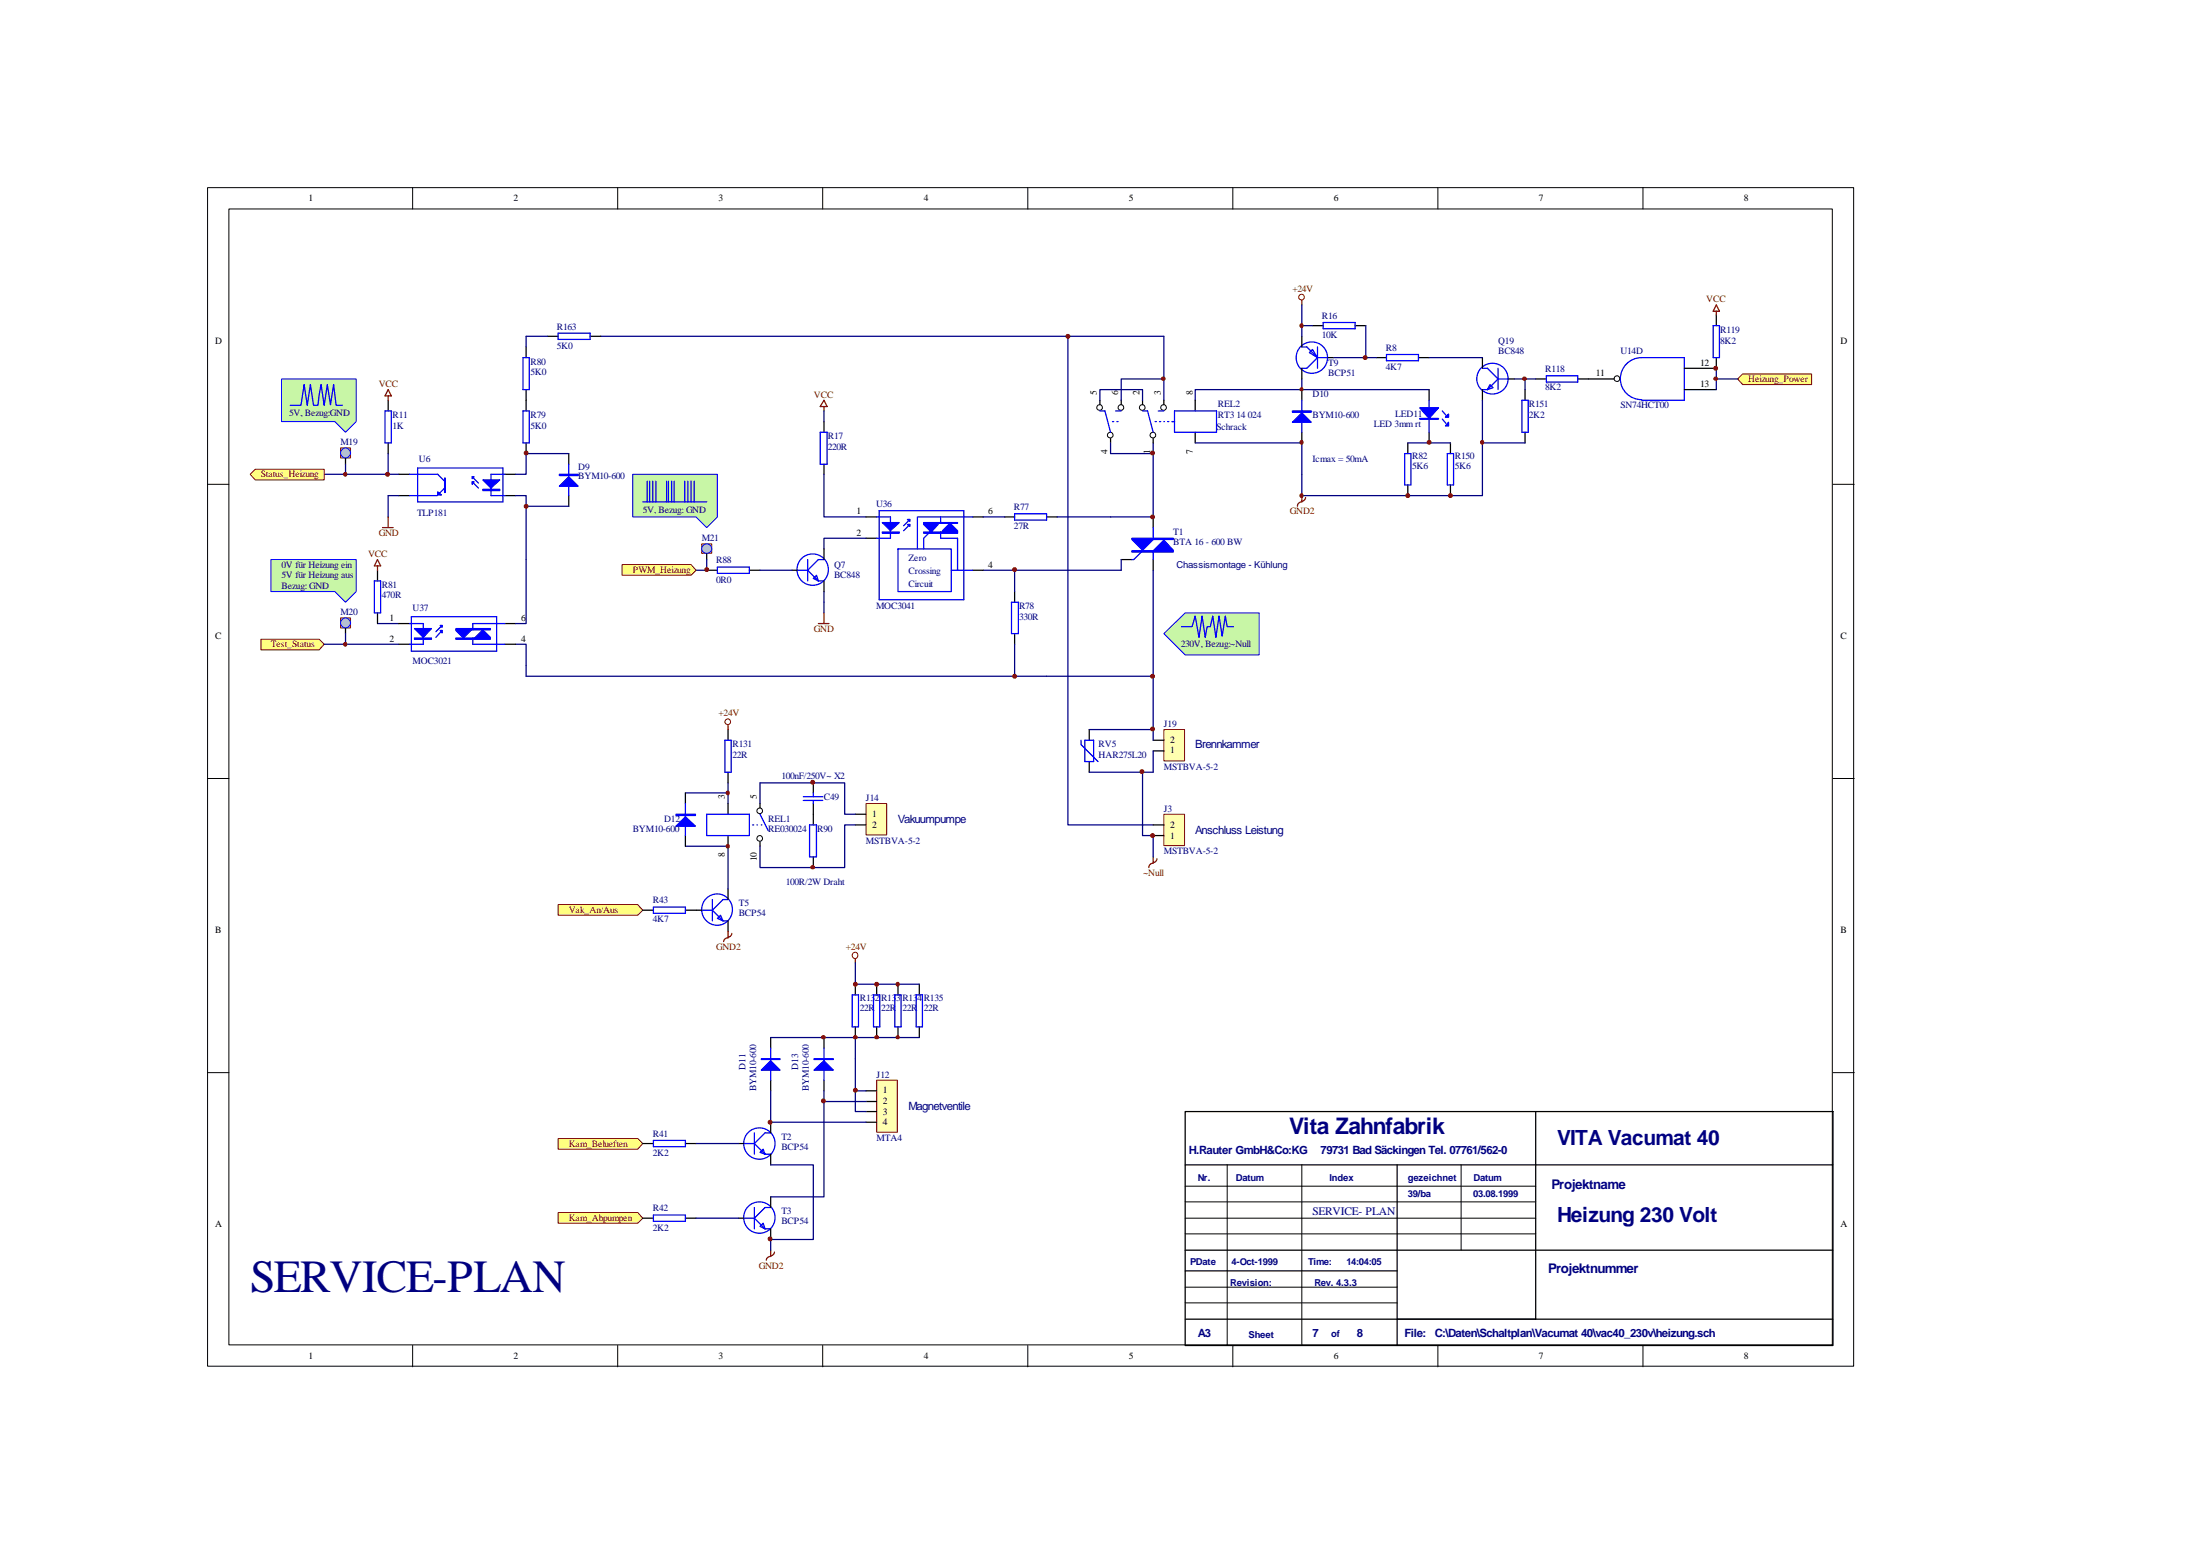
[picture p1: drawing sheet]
<svg xmlns="http://www.w3.org/2000/svg" width="297mm" height="210mm" viewBox="0 0 297 210" stroke-linecap="round" stroke-linejoin="round" font-family="sans-serif">
<g fill="none" stroke="#000" stroke-width=".14">
<path d="M28 25.3h222.3v159.1h-222.3zM30.9 28.2h216.5v153.3h-216.5zM55.7 25.3v2.9M83.4 25.3v2.9M111.1 25.3v2.9M138.8 25.3v2.9M166.5 25.3v2.9M194.1 25.3v2.9M221.8 25.3v2.9M28 65.4h2.9M247.5 65.4h2.9M28 105.1h2.9"/>
<path d="M247.5 105.1h2.9M28 144.8h2.9M165.7 157.2v24.4M175.8 157.2v24.4M197.3 157.2v11.6M247.5 144.8h2.9M160 175.9h28.6M160 173.8h28.6M160 166.6h47.3M160 164.4h47.3M160 162.2h47.3M160 160.1h47.3"/>
<path d="M55.7 181.6v2.9M83.4 181.6v2.9M111.1 181.6v2.9M138.8 181.6v2.9M166.5 181.6v2.9M194.1 181.6v2.9M221.8 181.6v2.9"/>
</g>
<path d="M160 150h87.5v31.6h-87.5zM160 157.2h87.5M188.6 157.2v24.4M207.3 150v28.1M160 178.1h87.5M160 171.5h28.6M160 168.8h87.5" fill="none" stroke="#000" stroke-width=".17"/>
<g fill="#c8f6a6" stroke="#00f" stroke-width=".14">
<path d="M157.1 85.5l2.9-2.8h10v5.7h-10z" fill-rule="evenodd"/>
<path d="M38 51.2h10.1v5.7l-1.4 1.4-1.5-1.4h-7.2z" fill-rule="evenodd"/>
</g>
<path d="M111.3 56.9v1.4M111.3 62.7v1.3M135.6 69.8h1.4M137 79.9v1.4M141.3 69.8h1.4M151.4 75.5h1.4M155.7 69.8v1.4M155.7 75.5v1.5M137 85.5v1.5" fill="none" stroke="#000" stroke-width=".17"/>
<path d="M110.7 58.3h1v4.4h-1zM137 69.4h4.3v.8h-4.3zM154.1 74.5l-1 1h-.3M155.7 71.2v1.6M155.7 74.4v1.1M136.6 81.3h.9v4.2h-.9z" fill="none" stroke="#00f" stroke-width=".17"/>
<g fill="#00f" stroke="#00f" stroke-width=".17">
<path d="M152.8 72.7h5.6v.1h-2.7l-1.4 1.5-1.5-1.5z" fill-rule="evenodd"/>
<path d="M152.8 74.4h2.9l1.4-1.5 1.3 1.4v.2h-5.6z" fill-rule="evenodd"/>
</g>
<path d="M155.7 59.8v10h-13M132.8 77h18.6M155.7 77v14.3h-14.4" fill="none" stroke="#000080" stroke-width=".17"/>
<path d="M111.3 54l.4 .9h-1zM111.3 54.9v.6" fill="none" stroke="#800000" stroke-width=".17"/>
<path d="M157.2 98.6h2.7v4.1h-2.7z" fill="#ffffb0"/>
<path d="M157.1 98.5h2.8v4.2h-2.8z" fill="none" stroke="#800000" stroke-width=".14"/>
<g fill="none" stroke="#000" stroke-width=".17">
<path d="M52.4 54v1.5M52.4 59.8v1.4M71 46.8v1.5M71 52.6v2.9M71 59.8v1.4M51 77v1.4M53.8 64h1.5M53.8 66.9h1.5M68.2 64h1.4M68.2 66.9h1.4M95.4 77h1.5M101.2 77h1.4"/>
<path d="M106.9 77h.7M111.3 74.1v1.4M111.3 78.4v1.5M116.9 69.8h1.5M116.9 72.7h1.5M131.3 77h1.5M131.3 69.8h1.5M51 82.7v1.5M147.1 98.5v1.4M155.7 99.9h1.4M147.1 102.8v1.4M155.7 101.4h1.4"/>
</g>
<g fill="none" stroke="#00f" stroke-width=".17">
<path d="M52 55.5h.8v4.3h-.8zM70.6 55.5h.9v4.3h-.9zM70.6 48.3h.9v4.3h-.9zM50.5 78.4h.9v4.3h-.9zM55.3 64h3.8l.9 1M56.4 63.2h11.5v4.5h-11.5zM60 65.9l-1 1h-3.7M63.8 65l.8 .9M63.8 64.4l.8 .8M68.2 64h-1.9v2.9h1.9M96.9 76.6h4.3v.8h-4.3zM107.6 77h1.5"/>
<path d="M109.1 75.5v2.9M109.1 77l1.4 1.4M109.8 78.1l.4-.4 .3 .7zM110.5 78.4h.8M111.3 75.5h-.8l-1.4 1.5M118.4 69.8h1.8v2.9h-1.8M118.7 68.9h11.4v12.1h-11.4zM121.2 74.1h7.2v5.8h-7.2zM122.9 70.8l-.9 .8M122.9 70.1l-.9 .9M125.6 71.8l-.9 .9v1.4M127 69.8h-3.1v4.3"/>
<path d="M127 71.8v.9h2.3v4.3h2M127 69.8v.8M127 69.8h4.3M128.4 77h.9M146 99.9v.6l2.3 2.3M146.5 99.9h1.2v2.9h-1.2z"/>
<circle cx="109.7" cy="76.9" r="2.12"/>
</g>
<g fill="none" stroke="#000080" stroke-width=".17">
<path d="M111.3 55.5v1.4M43.8 64h10M52.4 61.2v2.8M53.8 66.9h-1.4v2.9M69.6 66.9h1.4v8.6M71 61.2v2.8h-1.4M94 77h1.4M102.6 77h4.3M111.3 64v5.8h5.6M111.3 79.9v2.8M116.9 72.7h-5.6v1.4M132.8 69.8h2.8"/>
<path d="M137 77v2.9M151.4 75.5v1.5M51 84.2h2.8M69.6 87h1.4v4.3h70.3M137 87v4.3M147.1 98.5h8.6v1.4M155.7 101.4v2.8h-8.6"/>
</g>
<g fill="#00f" stroke="#00f" stroke-width=".17">
<path d="M65.2 64.8h2.3l-1.2 1.1z" fill-rule="evenodd"/>
<path d="M65.2 66.1h2.3v.1h-2.3z" fill-rule="evenodd"/>
<path d="M63.8 64.4h.2l-.2 .2z" fill-rule="evenodd"/>
<path d="M63.8 65h.2l-.2 .4z" fill-rule="evenodd"/>
<path d="M60 64.5h.1v2h-.1z" fill-rule="evenodd"/>
<path d="M59.1 66.4l.5 .4h-.5z" fill-rule="evenodd"/>
<path d="M119.1 70.5h2.3l-1.2 1.1z" fill-rule="evenodd"/>
<path d="M119.1 71.8h2.3v.2h-2.3z" fill-rule="evenodd"/>
<path d="M122.5 70.1h.4v.3z" fill-rule="evenodd"/>
<path d="M122.5 70.8h.4v.2z" fill-rule="evenodd"/>
<path d="M124.7 70.5h4.6v.1h-2.6v.2l-1 1-1-1z" fill-rule="evenodd"/>
<path d="M124.7 71.8h2.6v-.2l1-1 1 1v.4h-4.6z" fill-rule="evenodd"/>
</g>
<path d="M52.4 53.4v.6M52.4 52.6l.4 .8h-.8zM51.6 71.2h1.5M52.4 69.8v1.4M110.5 84.2h1.4M111.3 82.7v1.5M155.7 115.7v.8a.58 .58 0 0 0-.6 .6M156.2 115.9l-.3 .5h-.2" fill="none" stroke="#800000" stroke-width=".17"/>
<g fill="#ffff80" stroke="#800000" stroke-width=".14">
<path d="M34.5 63.3h9.3v1.5h-9.3l-.7-.8z" fill-rule="evenodd"/>
<path d="M35.2 86.3h7.9l.7 .7-.7 .7h-7.9z" fill-rule="evenodd"/>
<path d="M84 76.2h9.3l.7 .8-.7 .7h-9.3z" fill-rule="evenodd"/>
</g>
<path d="M157.1 45.4v8.6M175.8 51.2v1.4h-14.4v1.4" fill="none" stroke="#000080" stroke-width=".17"/>
<path d="M175.8 66.9v.8a.58 .58 0 0 0-.6 .6M176.3 67.2l-.3 .4-.2 .1" fill="none" stroke="#800000" stroke-width=".17"/>
<path d="M190.1 59.8v1.4M190.1 65.5v1.4" fill="none" stroke="#000" stroke-width=".17"/>
<path d="M189.7 61.2h.8v4.3h-.8z" fill="none" stroke="#00f" stroke-width=".17"/>
<path d="M234.6 51.2l.7-.7h9.3v1.4h-9.3z" fill-rule="evenodd" fill="#ffff80" stroke="#800000" stroke-width=".14"/>
<path d="M81.1 45.4h76M148.5 54v-1.4h5.8v1.4M149.9 59.8v1.4h5.8M157.1 51.2h-5.7v2.8M71 68.3h5.8M71 61.2h5.8M155.7 91.3v7.2" fill="none" stroke="#000080" stroke-width=".17"/>
<g fill="none" stroke="#000" stroke-width=".14">
<circle cx="148.5" cy="55" r=".38"/>
<circle cx="149.9" cy="58.7" r=".38"/>
<circle cx="151.3" cy="55" r=".38"/>
<circle cx="154.2" cy="55" r=".38"/>
<circle cx="155.7" cy="58.7" r=".38"/>
<circle cx="157.1" cy="55" r=".38"/>
</g>
<g fill="none" stroke="#000" stroke-width=".17">
<path d="M148.5 54v.6M149.9 59.2v.6M151.4 54v.6M154.3 54v.6M155.7 59.2v.6M157.1 54v.6M161.4 54v1.5M161.4 58.3v1.5M175.8 52.6v1.4M175.8 58.3v1.5M193 52.6v1.4M193 58.3v1.5"/>
<path d="M76.8 61.2v1.5M76.8 66.9v1.4M53.8 84.2h1.5M53.8 87h1.5M68.2 84.2h1.4M68.2 87h1.4"/>
</g>
<g fill="none" stroke="#00f" stroke-width=".17">
<path d="M148.5 55.5h.7l.7 2.8M150.2 56.9h.2M150.6 55.5h.8M150.8 56.9h.2M154.3 55.5h.6l.8 2.8M156 56.9h.1M156.4 55.5h.7M156.5 56.9h.2M157.1 56.9h.1M157.6 56.9h.2M158.2 56.9h.4M158.6 55.5h5.7v2.8h-5.7z"/>
<path d="M175.8 54v4.3M193 54v4.3M194.7 56.6l.5 .6M194.7 55.5l.5 .6M76.8 62.7v4.2M55.3 84.2h1.8v2.8h-1.8M55.5 83.2h11.6v4.7h-11.6zM59.7 85.1l-.9 .9M59.7 84.4l-.9 .9M63.8 86.1v.9h4.4M68.2 84.2h-4.4v.8"/>
</g>
<g fill="#00f" stroke="#00f" stroke-width=".17">
<path d="M56 84.9h2.3l-1.2 1.1z" fill-rule="evenodd"/>
<path d="M56 86.1h2.3v.2h-2.3z" fill-rule="evenodd"/>
<path d="M59.4 84.4h.3v.3z" fill-rule="evenodd"/>
<path d="M59.4 85.1h.3v.3z" fill-rule="evenodd"/>
<path d="M61.6 84.9h4.6v.1h-2.6l-1 1.1-1-1z" fill-rule="evenodd"/>
<path d="M61.6 86.1h2.6l1-1.1 1 1v.3h-4.6z" fill-rule="evenodd"/>
<path d="M174.5 55.5h2.5v.1h-2.5z" fill-rule="evenodd"/>
<path d="M175.8 55.7l1.2 1.3h-2.5z" fill-rule="evenodd"/>
<path d="M75.5 64h2.6v.2h-2.6z" fill-rule="evenodd"/>
<path d="M76.8 64.4l1.3 1.2h-2.6z" fill-rule="evenodd"/>
<path d="M191.7 55h2.5l-1.2 1.5z" fill-rule="evenodd"/>
<path d="M191.7 56.5h2.5v.1h-2.5z" fill-rule="evenodd"/>
<path d="M195.6 57v.5h-.4z" fill-rule="evenodd"/>
<path d="M195.2 56.3l.4-.4v.4z" fill-rule="evenodd"/>
</g>
<g fill="#800000" stroke="#800000" stroke-width=".14">
<path d="M156.8 51a.26 .26 0 0 1 .3-.1 .26 .26 0 0 1 .2 .3l-.2 .1h-.2z" fill-rule="evenodd"/>
<circle cx="155.6" cy="61.1" r=".26"/>
</g>
<g fill="#ffff80" stroke="#800000" stroke-width=".14">
<path d="M75.4 163.7h10.7l.7 .7-.7 .7h-10.7z" fill-rule="evenodd"/>
<path d="M75.4 153.7h10.7l.7 .7-.7 .7h-10.7z" fill-rule="evenodd"/>
</g>
<circle cx="115.4" cy="129" r=".4" fill="none" stroke="#800000" stroke-width=".14"/>
<path d="M115.5 129.5v.5M104.1 168.8v.8l-.3 .1-.3 .2v.2M104.6 169l-.1 .3-.4 .2" fill="none" stroke="#800000" stroke-width=".17"/>
<g fill="none" stroke="#00f" stroke-width=".17">
<path d="M88.2 153.9h4.3v.9h-4.3zM100.4 154.4h1.5M101.9 152.9v2.9M101.9 154.4l1.4 1.4M103 155.1l.3 .7-.7-.3zM103.3 155.8h.8M104.1 152.9h-.8l-1.4 1.5M104.1 141.5v4.3M111.3 141.5v4.3M88.2 164h4.3v.9h-4.3zM100.4 164.4h1.5M101.9 163v2.9"/>
<path d="M101.9 164.4l1.4 1.5M103 165.1l.3 .8-.7-.4zM103.3 165.9h.8M104.1 163h-.8l-1.4 1.4"/>
<circle cx="102.5" cy="154.4" r="2.12"/>
<circle cx="102.5" cy="164.4" r="2.12"/>
</g>
<g fill="none" stroke="#000" stroke-width=".17">
<path d="M86.8 154.4h1.4M92.5 154.4h1.5M99.7 154.4h.7M104.1 140.1v1.4M104.1 145.8v1.4M104.1 151.5v1.4M104.1 155.8v1.4M111.3 140.1v1.4M111.3 145.8v1.4M86.8 164.4h1.4M92.5 164.4h1.5M99.7 164.4h.7"/>
<path d="M104.1 161.6v1.4M104.1 165.9v1.4"/>
</g>
<path d="M94 154.4h5.7M94 164.4h5.7" fill="none" stroke="#000080" stroke-width=".17"/>
<g fill="#00f" stroke="#00f" stroke-width=".17">
<path d="M102.8 142.9h2.5v.1h-2.5z" fill-rule="evenodd"/>
<path d="M102.8 144.5l1.3-1.3 1.2 1.3z" fill-rule="evenodd"/>
<path d="M109.9 142.9h2.6v.1h-2.6z" fill-rule="evenodd"/>
<path d="M109.9 144.5l1.4-1.3 1.2 1.3z" fill-rule="evenodd"/>
</g>
<path d="M118.4 145.9h2.8v6.9h-2.8z" fill="#ffffb0"/>
<path d="M118.4 145.8h2.8v7h-2.8z" fill="none" stroke="#800000" stroke-width=".14"/>
<path d="M98.3 108.5v1.4M98.3 112.8v1.4M102.6 108.5v.6M102.6 113.6v.6M116.9 147.2h1.5M116.9 148.7h1.5M116.9 150h1.5M116.9 151.5h1.5" fill="none" stroke="#000" stroke-width=".17"/>
<path d="M92.5 107h5.8v1.5M98.3 105.7v1.3" fill="none" stroke="#000080" stroke-width=".17"/>
<g fill="none" stroke="#000" stroke-width=".14">
<circle cx="102.6" cy="109.4" r=".38"/>
<circle cx="102.6" cy="113.2" r=".38"/>
</g>
<path d="M95.4 109.9h5.8v2.9h-5.8zM101.6 111.4h.2M102.2 111.4h.1M102.6 109.9l1.1 2.2M102.8 111.4h.1" fill="none" stroke="#00f" stroke-width=".17"/>
<path d="M117 108.6h2.7v4.1h-2.7z" fill="#ffffb0"/>
<path d="M116.9 108.5h2.8v4.2h-2.8z" fill="none" stroke="#800000" stroke-width=".14"/>
<path d="M109.8 105.7v1.3M109.8 108.5v2.9M109.8 115.7v1.4M115.5 109.9h1.4M115.5 111.4h1.4" fill="none" stroke="#000" stroke-width=".17"/>
<path d="M108.5 108h2.6M108.5 107.5h2.6M109.3 111.4h.9v4.3h-.9zM109.8 107v.5M109.8 108v.5" fill="none" stroke="#00f" stroke-width=".17"/>
<path d="M102.6 108.5v-2.8h11.4v4.2h1.5M115.5 111.4h-1.5v5.7h-11.4v-2.9" fill="none" stroke="#000080" stroke-width=".17"/>
<path d="M75.4 122.1h10.7l.7 .8-.7 .6h-10.7z" fill-rule="evenodd" fill="#ffff80" stroke="#800000" stroke-width=".14"/>
<g fill="none" stroke="#00f" stroke-width=".17">
<path d="M75.4 45h4.3v.8h-4.3zM175.8 46.8h.6l1.5 1.5M176.8 47.6l.4-.4 .7 1.1zM177.9 46.8v2.9M177.9 48.3l-1.5 1.4h-.6M177.9 48.3h1.4M178.6 43.5h4.4v.9h-4.4zM187.2 47.9h4.3v.8h-4.3zM200.2 49.7h.6l1.5 1.5M200.2 52.6h.6M201.2 51.9l.4 .4-.8 .3zM202.3 49.7v2.9"/>
<path d="M202.3 51.2l-1.5 1.4M202.3 51.2h1.4M205.5 54h.8v4.3h-.8zM208.8 50.7h4.2v.9h-4.2zM221.7 53.9a2.84 2.84 0 0 1-2.9-2.8 2.84 2.84 0 0 1 2.9-2.8h5.7v5.7h-5.7M231.3 44h.9v4.3h-.9zM195.4 61.2h.9v4.3h-.9zM97.9 99.9h.8v4.3h-.8zM92.5 108.5v4.3M88.2 122.4h4.3v.9h-4.3zM94.7 122.9h1.5M96.2 121.4v2.9"/>
<path d="M96.2 122.9l1.4 1.4M96.9 124l.4-.5 .3 .8zM97.6 124.3h.7M98.3 121.4h-.7l-1.4 1.5M115.1 134.3h.8v4.3h-.8zM117.9 134.3h.9v4.3h-.9zM120.8 134.3h.9v4.3h-.9zM123.7 134.3h.8v4.3h-.8z"/>
<circle cx="177.1" cy="48.3" r="2.12"/>
<circle cx="201.5" cy="51.1" r="2.1"/>
<circle cx="96.8" cy="122.8" r="2.09"/>
</g>
<g fill="none" stroke="#000" stroke-width=".17">
<path d="M73.9 45.4h1.5M79.7 45.4h1.4M175.8 45.4v1.4M175.8 49.7v1.5M177.2 44h1.4M179.3 48.3h.8M183 44h1.4M185.8 48.3h1.4M191.5 48.3h1.5M195.8 59.8v1.4M200.2 48.3v1.4M200.2 52.6v1.4"/>
<path d="M203.7 51.2h.8M205.9 52.6v1.4M205.9 58.3v1.5M207.3 51.2h1.5M213 51.2h4.9M227.4 52.6h4.3M231.7 48.3v1.4h-4.3M231.7 42.5v1.5M195.8 65.5v1.4M98.3 98.5v1.4M92.5 107v1.5M92.5 112.8v1.4"/>
<path d="M98.3 104.2v1.5M98.3 120v1.4M86.8 122.9h1.4M92.5 122.9h2.2M98.3 124.3v1.4M115.5 132.9v1.4M115.5 138.6v1.5M118.4 132.9v1.4M118.4 138.6v1.5M121.2 132.9v1.4M121.2 138.6v1.5M124.1 132.9v1.4"/>
<path d="M124.1 138.6v1.5"/>
</g>
<path d="M175.8 40.6v.6M231.7 41.2l.5 .8h-.9zM231.7 42v.5M51 75.5l.4 .9h-.9zM51 76.4v.6M98.3 97.9v.6M98.3 125.7v.9l-.3 .1-.2 .2-.1 .2M98.8 126l-.1 .2-.4 .3" fill="none" stroke="#800000" stroke-width=".17"/>
<g fill="none" stroke="#000080" stroke-width=".17">
<path d="M73.9 45.4h-2.9v1.4M175.8 41.2v4.2M175.8 44h1.4M175.8 52.6h17.2M180.1 48.3h5.7M184.4 44v4.3M190.1 59.8h5.7M193 48.3h7.2M200.2 54v12.9h-24.4v-7.1h-14.4M200.2 59.8h5.7M204.5 51.2h2.8M205.9 51.2v1.4"/>
<path d="M231.7 49.7v2.9M231.7 51.2h2.9M71 75.5v8.7h-1.4M43.8 87h10M92.5 114.2h5.8v5.8M115.5 130v2.9h8.6M104.1 140.1h11.4v7.1M104.1 147.2v4.3h12.8M104.1 157.2h5.7v10.1h-5.7v1.5M111.3 147.2v1.5h5.6M111.3 148.7v12.9h-7.2M115.5 140.1h8.6"/>
<path d="M116.9 147.2h-1.4v2.8h1.4"/>
</g>
<g fill="#00f" stroke="#00f" stroke-width=".17">
<path d="M91.3 109.9h2.6v.2h-2.6z" fill-rule="evenodd"/>
<path d="M91.3 111.5l1.2-1.2 1.4 1.2z" fill-rule="evenodd"/>
</g>
<g fill="none" stroke="#800000" stroke-width=".14">
<circle cx="175.7" cy="40.1" r=".38"/>
<circle cx="98.3" cy="97.4" r=".38"/>
</g>
<g fill="#800000" stroke="#800000" stroke-width=".14">
<path d="M98.2 106.8h.2l.1 .2-.2 .3a.26 .26 0 0 1-.3-.2 .26 .26 0 0 1 .2-.3z" fill-rule="evenodd"/>
<path d="M175.5 66.8l.3-.2 .1 .1v.2l-.1 .3a.25 .25 0 0 1-.3-.2 .25 .25 0 0 1 0-.2z" fill-rule="evenodd"/>
<path d="M175.5 43.8l.3-.1 .1 .1v.2l-.1 .2a.25 .25 0 0 1-.3-.1 .25 .25 0 0 1 0-.3z" fill-rule="evenodd"/>
<path d="M231.4 51a.26 .26 0 0 1 .3-.1 .26 .26 0 0 1 .2 .3l-.3 .1h-.1z" fill-rule="evenodd"/>
<path d="M205.6 51a.26 .26 0 0 1 .3-.1 .26 .26 0 0 1 .2 .3l-.3 .1h-.2z" fill-rule="evenodd"/>
<path d="M200 59.5h.3v.2l-.1 .3a.26 .26 0 0 1-.3-.2 .26 .26 0 0 1 .1-.3z" fill-rule="evenodd"/>
<path d="M175.5 59.6l.3-.1h.1v.2l-.1 .3a.25 .25 0 0 1-.3-.2 .25 .25 0 0 1 0-.2z" fill-rule="evenodd"/>
<path d="M175.5 52.5l.3-.2 .1 .1v.3h-.3z" fill-rule="evenodd"/>
<path d="M110.9 139.9a.26 .26 0 0 1 .3-.1 .26 .26 0 0 1 .2 .3l-.2 .1h-.2z" fill-rule="evenodd"/>
<path d="M115.3 139.8a.25 .25 0 0 1 .3 0 .25 .25 0 0 1 .1 .3l-.2 .1h-.2l-.1-.1z" fill-rule="evenodd"/>
<path d="M118.1 139.9a.26 .26 0 0 1 .3-.1 .26 .26 0 0 1 .2 .3l-.2 .1h-.2z" fill-rule="evenodd"/>
<path d="M121 132.7l.2-.1 .2 .1v.2l-.2 .2a.25 .25 0 0 1-.2-.1 .25 .25 0 0 1 0-.3z" fill-rule="evenodd"/>
<path d="M121 139.9l.2-.1 .2 .1v.3h-.3z" fill-rule="evenodd"/>
<circle cx="115.5" cy="147.2" r=".26"/>
<circle cx="111.2" cy="148.6" r=".26"/>
<circle cx="155.6" cy="91.3" r=".26"/>
<circle cx="155.6" cy="98.4" r=".26"/>
<circle cx="52.3" cy="64" r=".26"/>
<circle cx="137" cy="76.9" r=".26"/>
<circle cx="137" cy="91.3" r=".26"/>
<circle cx="71" cy="68.3" r=".26"/>
<circle cx="184.3" cy="48.3" r=".26"/>
<circle cx="192.9" cy="59.7" r=".26"/>
<circle cx="71" cy="61.1" r=".26"/>
<circle cx="190.1" cy="66.9" r=".26"/>
<circle cx="104" cy="151.5" r=".26"/>
<circle cx="104" cy="167.2" r=".26"/>
<circle cx="195.8" cy="66.9" r=".26"/>
<circle cx="115.5" cy="132.9" r=".26"/>
<circle cx="118.4" cy="132.9" r=".26"/>
<circle cx="231.6" cy="49.7" r=".26"/>
</g>
<circle cx="218.3" cy="51.1" r=".38" fill="none" stroke="#000" stroke-width=".14"/>
<path d="M46.1 60.6h1.2v1.2h-1.2z" fill="#ffffb0"/>
<path d="M46 60.5h1.3v1.3h-1.3z" fill="none" stroke="#800000" stroke-width=".14"/>
<circle cx="46.7" cy="61.1" r=".67" fill="#c0c0c0" stroke="#00f" stroke-width=".14"/>
<path d="M46.7 61.9v.8" fill="none" stroke="#000" stroke-width=".17"/>
<path d="M46.1 83.5h1.2v1.3h-1.2z" fill="#ffffb0"/>
<path d="M46 83.4h1.3v1.4h-1.3z" fill="none" stroke="#800000" stroke-width=".14"/>
<circle cx="46.7" cy="84.1" r=".67" fill="#c0c0c0" stroke="#00f" stroke-width=".14"/>
<path d="M46.7 84.9v.6" fill="none" stroke="#000" stroke-width=".17"/>
<path d="M94.8 73.5h1.3v1.2h-1.3z" fill="#ffffb0"/>
<path d="M94.7 73.4h1.4v1.3h-1.4z" fill="none" stroke="#800000" stroke-width=".14"/>
<circle cx="95.4" cy="74.1" r=".66" fill="#c0c0c0" stroke="#00f" stroke-width=".14"/>
<path d="M95.4 74.8v.7" fill="none" stroke="#000" stroke-width=".17"/>
<path d="M144.2 45.4v66h11.5M46.7 62.7v1.3M95.4 75.5v1.5M46.7 85.5v1.5M154.3 104.2v8.6h1.4v2.9" fill="none" stroke="#000080" stroke-width=".17"/>
<g fill="#800000" stroke="#800000" stroke-width=".14">
<path d="M46.4 63.9l.3-.1h.1v.2l-.1 .3a.25 .25 0 0 1-.3-.2 .25 .25 0 0 1 0-.2z" fill-rule="evenodd"/>
<path d="M46.5 86.7l.3 .1v.2l-.1 .2a.26 .26 0 0 1-.3-.2 .26 .26 0 0 1 .1-.3z" fill-rule="evenodd"/>
<path d="M109.6 116.9a.25 .25 0 0 1 .3 0 .25 .25 0 0 1 .1 .2l-.3 .2-.2-.1v-.1z" fill-rule="evenodd"/>
<circle cx="95.4" cy="76.9" r=".26"/>
<circle cx="155.6" cy="69.8" r=".26"/>
<circle cx="109.7" cy="105.6" r=".26"/>
<circle cx="154.2" cy="104.2" r=".26"/>
<circle cx="144.2" cy="45.4" r=".26"/>
</g>
<path d="M157.2 110h2.7v4.1h-2.7z" fill="#ffffb0"/>
<path d="M157.1 109.9h2.8v4.2h-2.8z" fill="none" stroke="#800000" stroke-width=".14"/>
<path d="M155.7 112.8h1.4M155.7 111.4h1.4" fill="none" stroke="#000" stroke-width=".17"/>
<g fill="#800000" stroke="#800000" stroke-width=".14">
<path d="M98.2 114h.2l.1 .2-.2 .3a.26 .26 0 0 1-.3-.2 .26 .26 0 0 1 .2-.3z" fill-rule="evenodd"/>
<circle cx="155.6" cy="112.8" r=".26"/>
</g>
<path d="M39.2 54.7h1.4l.5-2.8 .4 2.8 .4-2.8 .4 2.8h.6l.4-2.8 .5 2.8 .4-2.8 .4 2.7 .4-2.7 .4 2.8h.8M159.5 84.6h1.5l.4-1.4 .5 2.8 .4-2.8 .4 2.8 .3-1.4h.4l.3-1.4 .5 2.8 .4-2.8 .4 2.7 .4-2.7 .3 1.4h.8" fill="none" stroke="#00f" stroke-width=".17"/>
<g fill="#c8f6a6" stroke="#00f" stroke-width=".14">
<path d="M36.6 75.5h11.5v4.4l-1.4 1.4-1.5-1.4h-8.6z" fill-rule="evenodd"/>
<path d="M85.4 64h11.5v5.8l-1.5 1.4-1.4-1.4h-8.6z" fill-rule="evenodd"/>
</g>
<g fill="none" stroke="#00f" stroke-width=".17">
<path d="M86.8 67.7h8.6M87.4 65v2.7M87.7 65v2.7M88.1 65v2.7M88.6 65v2.7M90 65v2.7M90.3 65v2.7M90.7 65v2.7M91 65v2.7M92.5 65v2.7M92.9 65v2.7M93.3 65v2.7"/>
<path d="M93.7 65v2.7"/>
</g>
<text font-size="6.2" fill="#000080" x="33.8" y="174.4">SERVICE-PLAN</text>
<text font-size="3.1" fill="#000080" x="174.1" y="153.1">Vita Zahnfabrik</text>
<g font-size="2.8" fill="#000080">
<text x="210.2" y="154.6">VITA Vacumat 40</text>
<text x="210.2" y="164.9">Heizung 230 Volt</text>
</g>
<g font-size="1.8" fill="#000080">
<text x="209.5" y="160.5">Projektname</text>
<text x="209" y="171.8">Projektnummer</text>
</g>
<text font-size="1.6" fill="#000080" x="177.2" y="164">SERVICE- PLAN</text>
<g font-size="1.5" fill="#000080">
<text x="161.4" y="101">Brennkammer</text>
<text x="121.2" y="111.1">Vakuumpumpe</text>
<text x="161.4" y="112.5">Anschluss Leistung</text>
<text x="122.7" y="149.8">Magnetventile</text>
<text x="160.5" y="155.8">H.Rauter GmbH&amp;Co:KG</text>
<text x="178.3" y="155.8">79731 Bad Säckingen Tel. 07761/562-0</text>
<text x="161.7" y="180.4">A3</text>
<text x="177.2" y="180.4">7</text>
<text x="183.2" y="180.4">8</text>
<text x="189.7" y="180.4">File:</text>
<text x="193.7" y="180.4">C:\Daten\Schaltplan\Vacumat 40\vac40_230v\heizung.sch</text>
</g>
<g font-size="1.3">
<text x="41.7" y="27.2">1</text>
<text x="69.3" y="27.2">2</text>
<text x="97" y="27.2">3</text>
<text x="124.7" y="27.2">4</text>
<text x="152.4" y="27.2">5</text>
<text x="180.1" y="27.2">6</text>
<text x="207.8" y="27.2">7</text>
<text x="235.5" y="27.2">8</text>
<text x="29" y="46.5">D</text>
<text x="248.5" y="46.5">D</text>
<text x="148.1" y="53.3" transform="rotate(-90 148.1 53.3)">5</text>
<text x="151" y="53.3" transform="rotate(-90 151 53.3)">6</text>
<text x="153.8" y="53.3" transform="rotate(-90 153.8 53.3)">2</text>
<text x="156.7" y="53.3" transform="rotate(-90 156.7 53.3)">3</text>
<text x="161" y="53.3" transform="rotate(-90 161 53.3)">8</text>
<text x="215.5" y="50.8">11</text>
<text x="229.5" y="49.4">12</text>
<text x="229.5" y="52.3">13</text>
<text x="149.5" y="61.2" transform="rotate(-90 149.5 61.2)">4</text>
<text x="155.3" y="61.2" transform="rotate(-90 155.3 61.2)">1</text>
<text x="161" y="61.2" transform="rotate(-90 161 61.2)">7</text>
<text x="115.7" y="69.4">1</text>
<text x="133.4" y="69.4">6</text>
<text x="115.7" y="72.3">2</text>
<text x="133.4" y="76.6">4</text>
<text x="52.6" y="83.8">1</text>
<text x="70.4" y="83.8">6</text>
<text x="29" y="86.2">C</text>
<text x="52.6" y="86.6">2</text>
<text x="70.4" y="86.6">4</text>
<text x="248.5" y="86.2">C</text>
<text x="158" y="101.7">1</text>
<text x="158" y="100.3">2</text>
<text x="97.9" y="107.8" transform="rotate(-90 97.9 107.8)">3</text>
<text x="102.2" y="107.8" transform="rotate(-90 102.2 107.8)">5</text>
<text x="117.8" y="110.3">1</text>
<text x="117.8" y="111.8">2</text>
<text x="158" y="113.2">1</text>
<text x="158" y="111.8">2</text>
<text x="97.9" y="115.7" transform="rotate(-90 97.9 115.7)">8</text>
<text x="102.2" y="116.3" transform="rotate(-90 102.2 116.3)">10</text>
<text x="29" y="125.9">B</text>
<text x="248.5" y="125.9">B</text>
<text x="119.2" y="147.6">1</text>
<text x="119.2" y="149">2</text>
<text x="119.2" y="150.5">3</text>
<text x="119.2" y="151.9">4</text>
<text x="29" y="165.6">A</text>
<text x="248.5" y="165.6">A</text>
<text x="41.7" y="183.4">1</text>
<text x="69.3" y="183.4">2</text>
<text x="97" y="183.4">3</text>
<text x="124.7" y="183.4">4</text>
<text x="152.4" y="183.4">5</text>
<text x="180.1" y="183.4">6</text>
<text x="207.8" y="183.4">7</text>
<text x="235.5" y="183.4">8</text>
</g>
<g font-size="1.3" fill="#800000">
<text x="174.5" y="39.4">+24V</text>
<text x="230.4" y="40.8">VCC</text>
<text x="51.1" y="52.3">VCC</text>
<text x="109.9" y="53.7">VCC</text>
<text x="236.1" y="51.6">Heizung_Power</text>
<text x="35.2" y="64.4">Status_Heizung</text>
<text x="174.2" y="69.4">GND2</text>
<text x="49.7" y="75.2">VCC</text>
<text x="51.1" y="72.3">GND</text>
<text x="85.4" y="77.3">PWM_Heizung</text>
<text x="36.6" y="87.4">Test_Status</text>
<text x="109.9" y="85.3">GND</text>
<text x="97" y="96.7">+24V</text>
<text x="154.3" y="118.2">~Null</text>
<text x="76.8" y="123.2">Vak_An/Aus</text>
<text x="96.7" y="128.3">GND2</text>
<text x="114.2" y="128.3">+24V</text>
<text x="76.8" y="154.8">Kam_Belueften</text>
<text x="76.8" y="164.8">Kam_Abpumpen</text>
<text x="102.4" y="171.3">GND2</text>
</g>
<g font-size="1.3" fill="#000080">
<text x="75.2" y="44.5">R163</text>
<text x="75.2" y="47.1">5K0</text>
<text x="178.5" y="43.1">R16</text>
<text x="178.5" y="45.6">10K</text>
<text x="187.1" y="47.3">R8</text>
<text x="202.3" y="46.5">Q19</text>
<text x="202.3" y="47.9">BC848</text>
<text x="218.8" y="47.9">U14D</text>
<text x="232.2" y="45">R119</text>
<text x="232.2" y="46.4">8K2</text>
<text x="71.6" y="49.3">R80</text>
<text x="71.6" y="50.6">5K0</text>
<text x="177.2" y="53.5">D10</text>
<text x="179.3" y="49.4">T9</text>
<text x="179.3" y="50.8">BCP51</text>
<text x="187.1" y="50">4K7</text>
<text x="208.6" y="50.2">R118</text>
<text x="208.6" y="52.7">8K2</text>
<text x="39" y="56.1">5V, Bezug:GND</text>
<text x="53" y="56.4">R11</text>
<text x="53" y="57.8">1K</text>
<text x="71.6" y="56.4">R79</text>
<text x="71.6" y="57.8">5K0</text>
<text x="111.8" y="59.3">R17</text>
<text x="164.3" y="58">Schrack</text>
<text x="164.4" y="55">REL2</text>
<text x="164.4" y="56.4">RT3 14 024</text>
<text x="177.2" y="56.4">BYM10-600</text>
<text x="185.5" y="57.6">LED 3mm rt</text>
<text x="188.4" y="56.2">LED11</text>
<text x="206.4" y="55">R151</text>
<text x="206.4" y="56.4">2K2</text>
<text x="218.8" y="55.1">SN74HCT00</text>
<text x="46" y="60.1">M19</text>
<text x="56.6" y="62.4">U6</text>
<text x="78.1" y="63.4">D9</text>
<text x="78.1" y="64.7">BYM10-600</text>
<text x="111.8" y="60.7">220R</text>
<text x="177.2" y="62.3">Icmax = 50mA</text>
<text x="190.7" y="62">R82</text>
<text x="190.7" y="63.3">5K6</text>
<text x="196.4" y="62">R150</text>
<text x="196.4" y="63.3">5K6</text>
<text x="56.3" y="69.6">TLP181</text>
<text x="86.8" y="69.2">5V, Bezug: GND</text>
<text x="118.3" y="68.4">U36</text>
<text x="136.9" y="68.8">R77</text>
<text x="136.9" y="71.5">27R</text>
<text x="38" y="76.6">0V für Heizung ein</text>
<text x="94.7" y="73.1">M21</text>
<text x="96.7" y="76">R88</text>
<text x="112.6" y="76.6">Q7</text>
<text x="122.7" y="75.8">Zero</text>
<text x="122.7" y="77.5">Crossing</text>
<text x="158.4" y="72.2">T1</text>
<text x="158.4" y="73.6">BTA 16 - 600 BW</text>
<text x="158.8" y="76.7">Chassismontage - Kühlung</text>
<text x="38" y="78.1">5V für Heizung aus</text>
<text x="38" y="79.5">Bezug: GND</text>
<text x="46" y="83.1">M20</text>
<text x="51.6" y="79.3">R81</text>
<text x="51.6" y="80.8">470R</text>
<text x="55.7" y="82.5">U37</text>
<text x="96.7" y="78.7">0R0</text>
<text x="112.6" y="78.1">BC848</text>
<text x="118.3" y="82.2">MOC3041</text>
<text x="122.7" y="79.2">Circuit</text>
<text x="137.6" y="82.2">R78</text>
<text x="137.6" y="83.7">330R</text>
<text x="55.7" y="89.7">MOC3021</text>
<text x="159.4" y="87.4">230V, Bezug:~Null</text>
<text x="98.9" y="100.9">R131</text>
<text x="148.3" y="100.9">RV5</text>
<text x="157.1" y="98.1">J19</text>
<text x="98.9" y="102.3">22R</text>
<text x="105.5" y="105.2">100nF/250V~ X2</text>
<text x="148.3" y="102.3">HAR275L20</text>
<text x="157.1" y="103.9">MSTBVA-5-2</text>
<text x="85.4" y="112.4">BYM10-600</text>
<text x="89.7" y="110.9">D12</text>
<text x="103.7" y="110.9">REL1</text>
<text x="103.7" y="112.4">RE030024</text>
<text x="110.3" y="112.4">R90</text>
<text x="111.3" y="108">C49</text>
<text x="116.9" y="108.1">J14</text>
<text x="116.9" y="113.9">MSTBVA-5-2</text>
<text x="157.1" y="109.6">J3</text>
<text x="106.1" y="119.5">100R/2W Draht</text>
<text x="157.1" y="115.3">MSTBVA-5-2</text>
<text x="88.1" y="121.9">R43</text>
<text x="88.1" y="124.5">4K7</text>
<text x="99.7" y="122.4">T5</text>
<text x="99.7" y="123.6">BCP54</text>
<text x="116.1" y="135.1">R132</text>
<text x="116.1" y="136.4">22R</text>
<text x="119" y="135.1">R133</text>
<text x="119" y="136.4">22R</text>
<text x="121.8" y="135.1">R134</text>
<text x="121.8" y="136.4">22R</text>
<text x="124.7" y="135.1">R135</text>
<text x="124.7" y="136.4">22R</text>
<text x="100.7" y="144.4" transform="rotate(-90 100.7 144.4)">D11</text>
<text x="102.1" y="147.2" transform="rotate(-90 102.1 147.2)">BYM10-600</text>
<text x="107.8" y="144.4" transform="rotate(-90 107.8 144.4)">D13</text>
<text x="109.2" y="147.2" transform="rotate(-90 109.2 147.2)">BYM10-600</text>
<text x="118.4" y="145.5">J12</text>
<text x="88.1" y="153.5">R41</text>
<text x="105.5" y="153.9">T2</text>
<text x="105.5" y="155.2">BCP54</text>
<text x="118.4" y="154">MTA4</text>
<text x="88.1" y="156.1">2K2</text>
<text x="161.7" y="159.4">Nr.</text>
<text x="166.9" y="159.4">Datum</text>
<text x="179.5" y="159.4">Index</text>
<text x="190.1" y="159.4">gezeichnet</text>
<text x="190.1" y="161.6">39/ba</text>
<text x="198.9" y="161.6">03.08.1999</text>
<text x="199" y="159.4">Datum</text>
<text x="88.1" y="163.5">R42</text>
<text x="88.1" y="166.1">2K2</text>
<text x="105.5" y="163.9">T3</text>
<text x="105.5" y="165.2">BCP54</text>
<text x="160.7" y="170.7">PDate</text>
<text x="166.1" y="173.6">Revision:</text>
<text x="166.3" y="170.7">4-Oct-1999</text>
<text x="176.6" y="170.7">Time:</text>
<text x="177.5" y="173.6">Rev. 4.3.3</text>
<text x="181.8" y="170.7">14:04:05</text>
<text x="168.6" y="180.6">Sheet</text>
<text x="179.7" y="180.4">of</text>
</g>
</svg>
